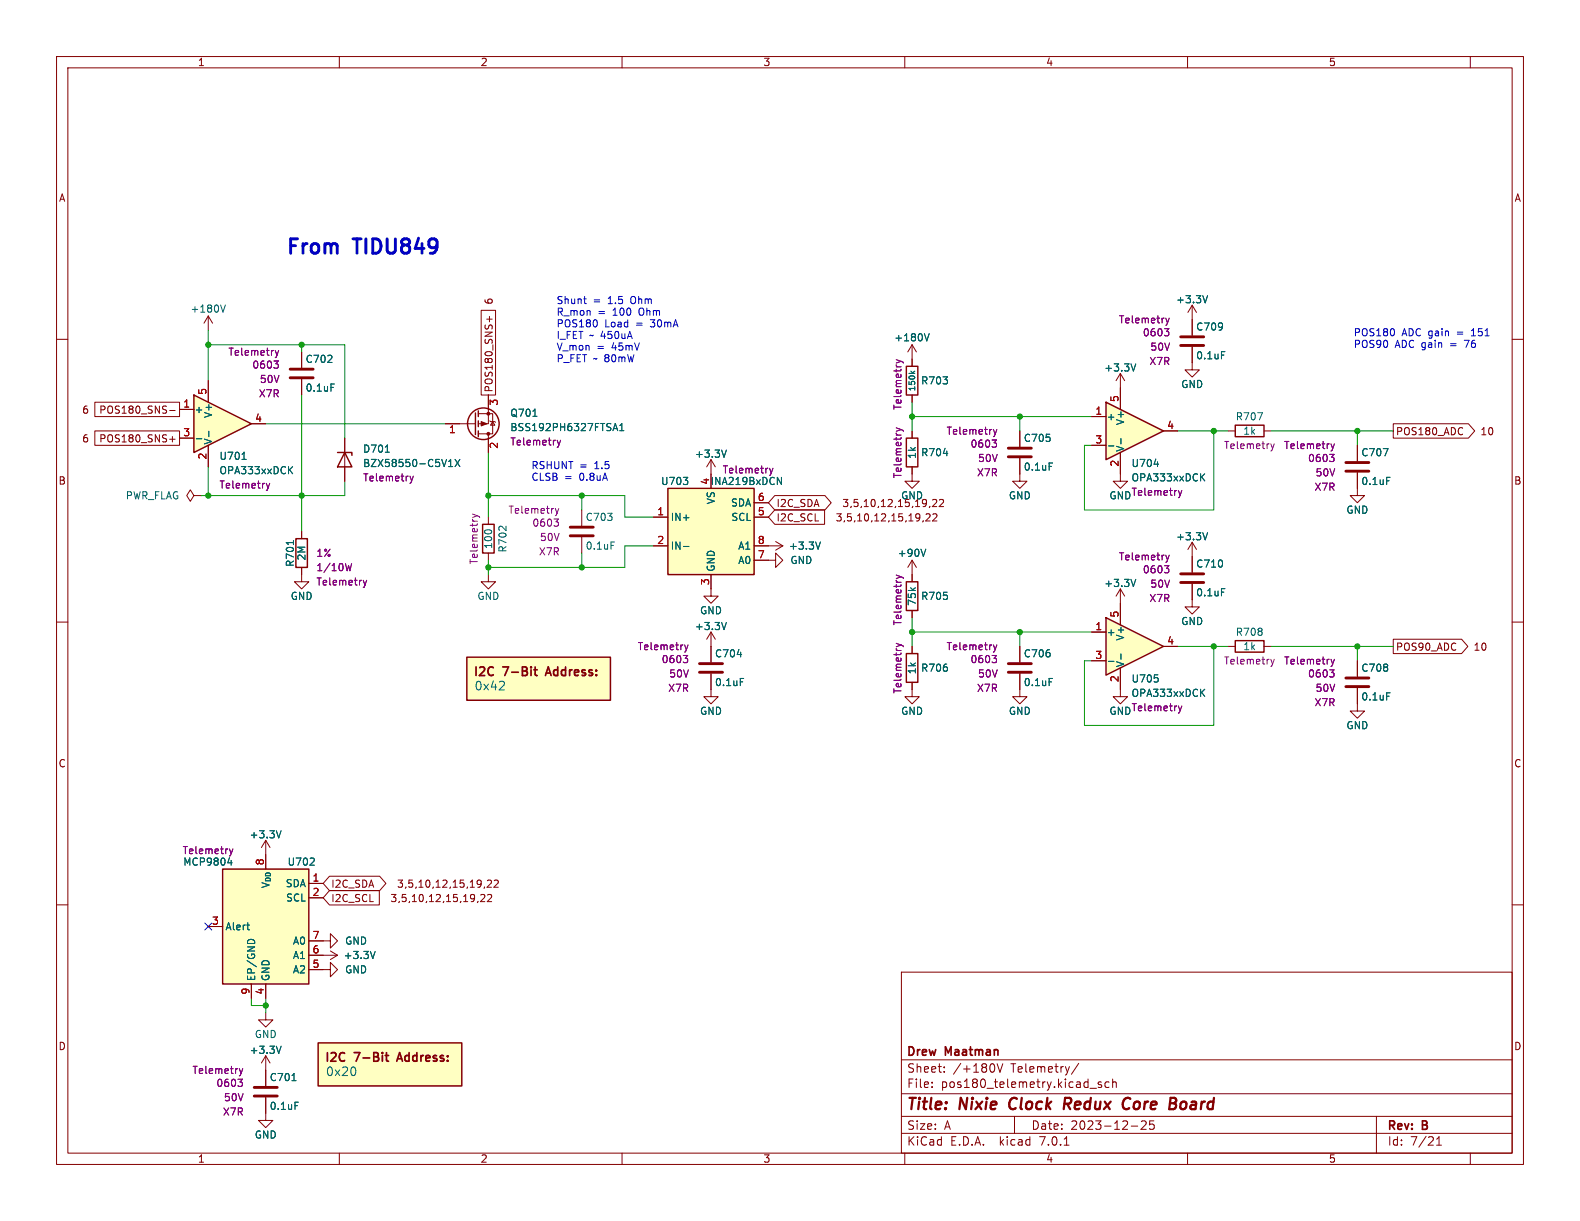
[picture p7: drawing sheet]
<svg xmlns="http://www.w3.org/2000/svg" width="279mm" height="216mm" viewBox="0 0 279 216" stroke-linecap="round" stroke-linejoin="round" font-family="sans-serif">
<g fill="none" stroke="#840000" stroke-width=".18">
<path d="M10 10h259.4v195.9h-259.4zM12 12h255.4v191.9h-255.4zM60 10v2M110 10v2M160 10v2M210 10v2M260 10v2M10 60h2M210.8 56.5v2.8M267.4 60h2M161.3 61v3.8M161.3 69.9v1.2"/>
<path d="M161.3 76.2v1.3M161.3 61l-.8 1.2M161.3 61l.8 1.2M180.3 76.2v2.8M210.8 61.3v4.1h1.3l-1.3 1.3-1.3-1.3h1.3M53.3 94v1.3M115.6 96.5h2.5M115.6 91.4h2.5M125.7 83.8v2.6M133.3 99.1h3.9v1.2l1.2-1.2-1.2-1.3v1.3M133.3 96.5h5.1M133.3 91.4h2.6"/>
<path d="M133.3 88.9h2.6M137.2 95.8l1.2 .7M138.4 96.5l-1.2 .8M161.3 82.6v2.5h-1.3l1.3 1.3 1.3-1.3h-1.3M180.3 81v4.1h-1.2l1.2 1.3 1.3-1.3h-1.3M198.1 83.8v1.3h1.3l-1.3 1.3-1.3-1.3h1.3M10 110h2M53.3 100.3v2.6h1.3l-1.3 1.2-1.2-1.2h1.2M86.4 101.6v1.3h1.2l-1.2 1.2-1.3-1.2h1.3M125.7 101.6v2.5M161.3 114.3v1.3M180.3 119.1v4.1h-1.2l1.2 1.3 1.3-1.3h-1.3"/>
<path d="M180.3 114.3v2.8M267.4 110h2M161.3 120.7v2.5h-1.3l1.3 1.3 1.3-1.3h-1.3M198.1 121.9v1.3h1.3l-1.3 1.3-1.3-1.3h1.3M10 160h2M47 148.6v2.5M47 148.6l.8 1.3M47 148.6l-.8 1.3M54.6 156.2h2.5M54.6 158.8h2.5M267.4 160h2M36.8 163.8h2.6"/>
<path d="M44.4 174v2.5M47 179.1v1.2h-1.3l1.3 1.3 1.3-1.3h-1.3M47 174v2.5M54.6 171.5h3.8v1.2l1.3-1.2-1.3-1.3v1.3M54.6 166.4h3.8v1.2l1.3-1.2-1.3-1.3v1.3M54.6 168.9h5.1M58.4 168.1l1.3 .8M59.7 168.9l-1.3 .8M159.4 171.9h108v32h-108zM47 194.1v4h1.3l-1.3 1.3-1.3-1.3h1.3M47 186.7v5.3M47 186.7l-.8 1.3"/>
<path d="M47 186.7l.8 1.3M159.4 197.4h108M159.4 193.4h108M159.4 187.4h108M164.8 192.2v.1M164.8 191.4v.1M167 189.5v.1M167 188.7v.1M176.3 188.1l.5 1.5 .5-1.5M179.4 197.4v3M190.8 188l-1.3 2M192.8 192.4h1.1"/>
<path d="M194.8 191.4l-.4-.1-.2 .2 .1 .2 .5 .2v.3h-.6M196.1 191.4l-.4-.1-.3 .3v.4l.1 .2h.6M196.8 191.4l.2-.1 .3 .1 .1 .9M196.8 190.8v1.5M200 199.1h1.2M201.8 198.3l.6-.1 .2 .1 .1 .3-.9 1.1h.9M204 198.2h-.7v.7l.2-.1h.5l.1 .3-.1 .5-.2 .1-.5-.1M243.4 197.4v6.5M60 203.9v2M110 203.9v2M159.4 200.4h108M160 203.9v2"/>
<path d="M188.2 202.5h.8M210 203.9v2M254 202.5h.9M254 201.4l.5-.4v1.5M260 203.9v2"/>
</g>
<path d="M178.6 194.6l-.1 .7v.3M188.2 195.2h.8M189.1 194.1h-.7l-.3 2M199 194.2l.3-.1 .5 .1M199.7 195.9l-.6 .2M207.8 195.2a.53 .53 0 0 1 0 .7M207.9 194.2a.44 .44 0 0 1 0 .7" fill="none" stroke="#840000" stroke-width=".4"/>
<g fill="none" stroke="#006464" stroke-width=".18">
<path d="M163.5 59l.4 1.3 .4-1.3M161.1 65.6l.4 .4M161.8 65.6l-.4 .3M216 62.2h.6M51.9 95.6v.7M120.9 96.6h.9M137.5 84.4l.7 1.3v-1.3M145.1 95.8l-.4 1.3M185.5 81.9h.6M185.5 120h.6M89.1 120.6v.5l-.8 .9h.9M40.3 152.6h.8"/>
<path d="M40.9 152.1v.9M49.7 146.9l-.4 1.3M54.8 153h.8M55.5 151.8v.5M43.6 163.6h.5M43.9 166.2l.4-.1 .6 .1M44 164.4h.1M66.3 168.2l-.4 1.3M49.7 185l-.4 1.3M51.6 191.1h.8M52.2 194.9h.6M62.8 189v.9"/>
</g>
<path d="M160.3 64.8h2v5.1h-2zM160.3 77.5h2v5.1h-2zM52.3 95.3h2.1v5h-2.1zM118.1 86.4h15.2v15.2h-15.2zM82.5 116.2h25.4v7.6h-25.4zM160.3 115.6h2v5.1h-2zM39.4 153.7h15.2v20.3h-15.2zM56.3 184.4h25.4v7.6h-25.4z" fill="none" stroke="#840000" stroke-width=".25"/>
<g fill="none" stroke="#840084" stroke-width=".18">
<path d="M205.9 58.1h.8l-.4 .5M206.2 56.3l.3 .8M206.5 58.6l.2 .2v.3l-.2 .3M206.5 57.1l-.3 .4M206.8 56.3l-.3 .8M158.5 63.6l.8 .3M158.5 75.7l.8 .3M159.3 63.9l-.8 .3M159.3 63.9l.5 .3M159.3 76l-.8 .3M159.3 76l.5 .3M175.4 77.8h.8l-.4 .5"/>
<path d="M175.7 75.9l.3 .9M176 78.3l.2 .2v.3l-.2 .3M176 76.8l-.3 .4M176.3 75.9l-.3 .9M62.2 99.6l-.3 1.3-.3-.9-.2 .9M136.1 82.8l.3 .8M136.4 83.6l-.2 .4M136.7 82.8l-.3 .8M64.2 102.6l.3 .9M64.5 103.5l-.3 .4M64.8 102.6l-.3 .9M158.5 113.8l.8 .3"/>
<path d="M159.3 114.1l-.8 .3M159.3 114.1l.5 .3M175.4 115.9h.8l-.4 .5M175.7 114l.3 .9M176 116.4l.2 .2v.3l-.2 .3M176 114.9l-.3 .4M176.3 114l-.3 .9M40.6 150.1l.3 .9M40.9 151l-.2 .3M41.2 150.1l-.3 .9M42.1 190.8h.8l-.5 .5M42.3 189l.3 .8"/>
<path d="M42.6 191.3l.3 .3v.3l-.3 .2M42.6 189.8l-.3 .4M42.9 189l-.3 .8"/>
</g>
<g fill="#ffffc2" stroke="#ffffc2" stroke-width=".18">
<path d="M118.1 86.4h15.2v15.2h-15.2z"/>
<path d="M82.5 116.2h25.4v7.6h-25.4z"/>
<path d="M39.4 153.7h15.2v20.3h-15.2z"/>
<path d="M56.3 184.4h25.4v7.6h-25.4z"/>
</g>
<path d="M208.8 59.6h4.1M178.3 79.2h4.1M208.8 61.1h4.1M178.3 80.8h4.1M178.3 118.9h4.1M178.3 117.3h4.1M45 193.8h4M45 192.3h4" fill="none" stroke="#840000" stroke-width=".51"/>
<path d="M94.4 118.4h.6M94.6 117.9v1.3l.4 .3M97 117.9l-.6 1.6M68.1 186.6h.6M68.3 186.1v1.3l.4 .2M70.7 186.1l-.5 1.5" fill="none" stroke="#840000" stroke-width=".3"/>
<path d="M195.6 71.1l10.1 5.1-10.1 5.1z" fill="#ffffc2"/>
<path d="M195.6 71.1l10.1 5.1-10.1 5.1zM160.3 102.9h2v5.1h-2z" fill="none" stroke="#840000" stroke-width=".25"/>
<path d="M193 73.7h2.6M193 78.7h2.6M198.1 68.6v3.8M205.7 76.2h2.6M125.7 81.3l-.7 1.3M125.7 81.3v2.5M125.7 81.3l.8 1.3M161.3 99.1v3.8M161.3 99.1l-.8 1.2M161.3 99.1l.8 1.2M198.1 80v3.8M161.3 108v1.2" fill="none" stroke="#840000" stroke-width=".18"/>
<path d="M128.5 79.6l-.5 1.3M196 78.8h1M198.2 77.5v1M163.7 97.1l-.4 1.3M204.1 82.1h.8M212.5 84.3l.5 .7M213 83.8l-.7 .7" fill="none" stroke="#006464" stroke-width=".18"/>
<path d="M208.4 86.7l.3 .9M208.7 87.6l-.3 .4M209 86.7l-.3 .9M158.5 101.7l.8 .3M159.3 102l-.8 .3M159.3 102l.5 .3" fill="none" stroke="#840084" stroke-width=".18"/>
<path d="M195.6 109.2l10.1 5.1-10.1 5.1z" fill="#ffffc2"/>
<path d="M59.7 80h2.5v.5M61 80l1.2 2.6h-2.5zM85.3 92.7h2.1v5.1h-2.1zM195.6 109.2l10.1 5.1-10.1 5.1z" fill="none" stroke="#840000" stroke-width=".25"/>
<g fill="none" stroke="#840000" stroke-width=".18">
<path d="M36.8 55.9l-.7 1.3M36.8 55.9v2.5M36.8 55.9l.8 1.3M53.3 62.2v2.8M53.3 67.1v2.8M61 77.5v7.6M34.3 87.6l-.6-1-.7 1 .7 1 .6-1h1.3M35.6 87.6h.1M86.4 91.4v1.3M86.4 97.8v1.3M102.9 90.2v2.8M102.9 95v2.8"/>
<path d="M125.7 119.1v4.1h1.3l-1.3 1.3-1.2-1.3h1.2M125.7 104.1v1.3h1.3l-1.3 1.3-1.2-1.3h1.2M125.7 111.8l-.7 1.2M125.7 111.8v5.3M125.7 111.8l.8 1.2M193 111.8h2.6M193 116.8h2.6M198.1 106.7v3.8M198.1 118.1v3.8M205.7 114.3h2.6"/>
</g>
<g fill="none" stroke="#006464" stroke-width=".18">
<path d="M39 53.9l.4 1.3 .5-1.3M58.5 67.9h.6M68.1 80h.8M79.3 82.5h.8M79.3 81.6l.4-.4v1.3M80.5 81.2l.8 1.3M81.3 81.2l-.8 1.3M108.1 95.8h.6M128.5 110.1l-.5 1.2M130.9 120h.6M196 116.9h1M198.2 115.6v1"/>
<path d="M204.8 119.9v.6M212.5 122.4l.5 .7M213 121.9l-.7 .7"/>
</g>
<g fill="none" stroke="#840084" stroke-width=".18">
<path d="M48.4 63.8h.8l-.4 .5M48.7 62l.3 .8M49 64.3l.2 .3v.3l-.2 .2M49 62.8l-.3 .4M49.3 62l-.3 .8M72.5 84.2l.3 .8M72.8 85l-.3 .5M73.1 84.2l-.3 .8M83.6 90.9l.8 .3M84.4 91.2l-.8 .3M84.4 91.2l.4 .3M98 91.8h.7l-.4 .5"/>
<path d="M98.2 89.9l.3 .9M98.5 92.3l.2 .2v.3l-.2 .2M98.5 90.8l-.3 .4M98.8 89.9l-.3 .9M120.8 115.9h.8l-.4 .5M121.1 114l.3 .9M121.4 116.4l.2 .2v.3l-.2 .3M121.4 114.9l-.3 .4M121.7 114l-.3 .9M208.4 124.8l.3 .9M208.7 125.7l-.3 .4M209 124.8l-.3 .9"/>
</g>
<path d="M51.3 66.8h4.1M51.3 65.3h4.1M100.8 94.7h4.1M100.8 93.2h4.1M123.7 118.9h4.1M123.7 117.3h4.1" fill="none" stroke="#840000" stroke-width=".51"/>
<path d="M34.3 69.9l10.1 5-10.1 5.1z" fill="#ffffc2"/>
<g fill="none" stroke="#840000" stroke-width=".25">
<path d="M34.3 69.9l10.1 5-10.1 5.1zM84.1 73v3.8M84.6 72.6v1.1M84.6 74.4v1M84.6 76.2v1M218.4 75.2h5.1v2h-5.1zM218.4 113.3h5.1v2h-5.1z"/>
<circle cx="85.5" cy="74.9" r="2.79"/>
</g>
<g fill="none" stroke="#840000" stroke-width=".18">
<path d="M85.1 54.9h2.5v15h-2.5zM86.1 56.4h.9M86.6 55.9v1M210.8 54v5.3M210.8 54l-.7 1.2M210.8 54l.8 1.2M16.8 76.2h14.9v2.5h-14.9zM16.8 71.1h14.9v2.6h-14.9zM30 77.7h1M30 72.6h1M30.5 77.2v.9M31.7 72.4h2.6"/>
<path d="M31.7 77.5h2.6M36.8 67.3v3.8M36.8 78.7v3.9M44.4 74.9h2.6M53.3 62.2v2.8M53.3 67.1v2.8M61 77.5v2.5M78.7 74.9h5.4M84.6 73.2h2.5v3.5h-2.5M86.4 69.9v5h-1.8M86.4 76.7v3.3M86.6 74.4l.1 .1h.8l.1 .2"/>
<path d="M87.1 74.5l.4 .7h-.8zM161.3 63.5v1.3M161.3 69.9v1.2M161.3 76.2v1.3M180.3 76.2v2.8M193 73.7h2.6M193 78.7h2.6M198.1 66v6.4M198.1 66l-.7 1.3M198.1 66l.8 1.3M205.7 76.2h2.6M210.8 61.3v2.8"/>
<path d="M217.2 76.2h1.2M223.5 76.2h1.3M240 78.7v2.8M246.4 74.9h13.3l1.1 1.3-1.1 1.3h-13.3zM53.3 94v1.3M61 82.6v2.5M115.6 91.4h2.5M115.6 96.5h2.5M125.7 83.8v2.6M133.3 91.4h2.6M133.3 96.5h2.6M133.3 88.9h2.6"/>
<path d="M133.3 99.1h2.6M137 87.6h8.9l1.1 1.3-1.1 1.3h-8.9l-1.1-1.3zM137 90.2h8.8v2.5h-8.8l-1.1-1.3zM161.3 82.6v1.2M163.3 92.1l-.2 .2M163.7 91l.5-.2 .3 .4-.8 .9h.8M164.4 89.5l-.1 .3M164.9 88.4l.5-.1 .2 .4-.7 .9h.7M165 91l.4-.2 .3 .4-.8 .9h.8M166.1 88.4l.5-.1 .3 .4-.8 .9h.8M180.3 81v2.8M198.1 80v3.8"/>
<path d="M210.8 95.9l-.7 1.3M210.8 95.9v5.3M210.8 95.9l.8 1.3M240 83.6v4h-1.2l1.2 1.3 1.3-1.3h-1.3M53.3 100.3v1.3M125.7 101.6v2.5M125.7 114.3v2.8M125.7 119.1v2.8M161.3 101.6v1.3M161.3 108v1.2M161.3 114.3v1.3M180.3 114.3v2.8"/>
<path d="M180.3 119.1v2.8M193 111.8h2.6M193 116.8h2.6M198.1 104.1l-.7 1.3M198.1 104.1v6.4M198.1 118.1v3.8M198.1 104.1l.8 1.3M205.7 114.3h2.6M210.8 103.3v4h1.3l-1.3 1.3-1.3-1.3h1.3M217.2 114.3h1.2M223.5 114.3h1.3M240 116.8v2.8"/>
<path d="M246.4 113h12.1l1.1 1.3-1.1 1.3h-12.1zM161.3 120.7v1.2M240 121.7v4h-1.2l1.2 1.3 1.3-1.3h-1.3M54.6 156.2h2.5M54.6 158.8h2.5M58.3 154.9h8.8l1.1 1.3-1.1 1.3h-8.8l-1.2-1.3zM58.3 157.5h8.8v2.5h-8.8l-1.2-1.2zM84.5 159.4l-.1 .2M85 158.3l.5-.1 .2 .3-.8 .9h.8M85.7 156.8l-.1 .3M86.2 155.7l.5-.1 .2 .4-.8 .9h.8M86.2 158.3l.5-.1 .2 .3-.7 .9h.7"/>
<path d="M87.4 155.7l.5-.1 .2 .4-.8 .9h.8M36.8 163.8h2.6M44.4 174v2.5M47 174v2.5M54.6 171.5h2.5M54.6 168.9h2.5M54.6 166.4h2.5M47 189.2v2.8M47 194.1v2.8"/>
</g>
<g fill="none" stroke="#006464" stroke-width=".18">
<path d="M163.5 59l.4 1.3 .4-1.3M213.5 52.3l-.4 1.2M34.7 77.6h1M36.9 76.3v.9M58.5 67.9h.6M68.1 80h.8M94.2 73.6h.8M108.5 75.8h.6M108.8 74.9l.4 1.3M109.6 76.2h.7M109.6 75.2l.4-.3v1.3M128.5 79.6l-.5 1.3"/>
<path d="M161.1 65.6l.4 .4M161.8 65.6l-.4 .3M196 78.8h1M198.2 77.5v1M200.8 64.3l-.4 1.3M216 62.2h.6M42.8 81.2h.7M51.2 83l.5 .8M51.7 82.5l-.7 .7M51.9 95.6v.7M79.3 82.5h.8M79.3 81.6l.4-.4v1.3"/>
<path d="M80.5 81.2l.8 1.3M81.3 81.2l-.8 1.3M120.9 96.6h.9M137.5 84.4l.7 1.3v-1.3M145.1 95.8l-.4 1.3M163.7 97.1l-.4 1.3M185.5 81.9h.6M204.1 82.1h.8M212.5 84.3l.5 .7M213 83.8l-.7 .7M213.5 94.2l-.4 1.3M245.2 84.4h.6"/>
<path d="M128.5 110.1l-.5 1.2M130.9 120h.6M185.5 120h.6M196 116.9h1M198.2 115.6v1M200.8 102.4l-.4 1.3M204.8 119.9v.6M216 104.1h.6M212.5 122.4l.5 .7M213 121.9l-.7 .7M245.2 122.5h.6M40.3 152.6h.8"/>
<path d="M40.9 152.1v.9M49.7 146.9l-.4 1.3M54.8 153h.8M55.5 151.8v.5M43.6 163.6h.5M43.9 166.2l.4-.1 .6 .1M44 164.4h.1M66.3 168.2l-.4 1.3M49.7 185l-.4 1.3M51.6 191.1h.8M52.2 194.9h.6"/>
</g>
<g fill="none" stroke="#840084" stroke-width=".18">
<path d="M205.9 58.1h.8l-.4 .5M206.2 56.3l.3 .8M206.5 58.6l.2 .2v.3l-.2 .3M206.5 57.1l-.3 .4M206.8 56.3l-.3 .8M48.4 63.8h.8l-.4 .5M48.7 62l.3 .8M49 64.3l.2 .3v.3l-.2 .2M49 62.8l-.3 .4M49.3 62l-.3 .8M98.5 77.8l.3 .9M98.8 78.7l-.3 .4"/>
<path d="M99.1 77.8l-.3 .9M158.5 63.6l.8 .3M158.5 75.7l.8 .3M159.3 63.9l-.8 .3M159.3 63.9l.5 .3M159.3 76l-.8 .3M159.3 76l.5 .3M175.4 77.8h.8l-.4 .5M175.7 75.9l.3 .9M176 78.3l.2 .2v.3l-.2 .3M176 76.8l-.3 .4M176.3 75.9l-.3 .9"/>
<path d="M224.7 78.5l.3 .8M225 79.3l-.3 .5M225.3 78.5l-.3 .8M235.4 78.5l.3 .8M235.7 79.3l-.3 .5M236 78.5l-.3 .8M47.1 85.5l.3 .8M47.4 86.3l-.3 .4M47.7 85.5l-.3 .8M62.2 99.6l-.3 1.3-.3-.9-.2 .9M72.5 84.2l.3 .8M72.8 85l-.3 .5"/>
<path d="M73.1 84.2l-.3 .8M136.1 82.8l.3 .8M136.4 83.6l-.2 .4M136.7 82.8l-.3 .8M206.2 98.2l.3 .8M206.5 99l-.3 .4M206.8 98.2l-.3 .8M208.4 86.7l.3 .9M208.7 87.6l-.3 .4M209 86.7l-.3 .9M235.1 80.3h.8l-.4 .5M235.7 80.8l.2 .3v.3l-.2 .2"/>
<path d="M64.2 102.6l.3 .9M64.5 103.5l-.3 .4M64.8 102.6l-.3 .9M120.8 115.9h.8l-.4 .5M121.1 114l.3 .9M121.4 116.4l.2 .2v.3l-.2 .3M121.4 114.9l-.3 .4M121.7 114l-.3 .9M158.5 101.7l.8 .3M158.5 113.8l.8 .3M159.3 102l-.8 .3M159.3 102l.5 .3"/>
<path d="M159.3 114.1l-.8 .3M159.3 114.1l.5 .3M175.4 115.9h.8l-.4 .5M175.7 114l.3 .9M176 116.4l.2 .2v.3l-.2 .3M176 114.9l-.3 .4M176.3 114l-.3 .9M205.9 100h.8l-.4 .5M206.5 100.5l.2 .3v.3l-.2 .2M224.7 116.6l.3 .8M225 117.4l-.3 .5M225.3 116.6l-.3 .8"/>
<path d="M235.1 118.4h.8l-.4 .5M235.4 116.6l.3 .8M235.7 118.9l.2 .3v.3l-.2 .2M235.7 117.4l-.3 .5M236 116.6l-.3 .8M208.4 124.8l.3 .9M208.7 125.7l-.3 .4M209 124.8l-.3 .9M40.6 150.1l.3 .9M40.9 151l-.2 .3M41.2 150.1l-.3 .9M42.1 190.8h.8l-.5 .5"/>
<path d="M42.3 189l.3 .8M42.6 191.3l.3 .3v.3l-.3 .2M42.6 189.8l-.3 .4M42.9 189l-.3 .8"/>
</g>
<g fill="#840000" stroke="#840000" stroke-width=".18">
<path d="M85.1 74.5l1 .4-1 .4z"/>
<circle cx="86.4" cy="73.2" r=".25"/>
<circle cx="86.4" cy="76.7" r=".25"/>
</g>
<path d="M238 83.3h4.1M238 81.8h4.1M208.8 103h4.1M208.8 101.5h4.1M238 119.9h4.1M238 121.4h4.1" fill="none" stroke="#840000" stroke-width=".51"/>
<path d="M103.2 52.8h.5M103.6 53.7h.1" fill="none" stroke="#0000c2" stroke-width=".18"/>
<g fill="none" stroke="#009600" stroke-width=".18">
<path d="M36.8 58.4v8.9M36.8 61h24.2v16.5M47 74.9h31.7M53.3 61v1.2M53.3 69.9v24.1M161.3 71.1v5.1M161.3 73.7h31.7M180.3 73.7v2.5M208.3 76.2h8.9M214.6 76.2v14h-22.8v-11.5h1.2M224.8 76.2h21.6M240 76.2v2.5"/>
<path d="M36.8 82.6v5M61 85.1v2.5h-25.4M86.4 87.6h24.1v3.8h5.1M86.4 80v11.4M86.4 99.1v2.5M102.9 87.6v2.6M102.9 97.8v2.5M115.6 96.5h-5.1v3.8h-24.1M161.3 109.2v5.1M161.3 111.8h31.7M180.3 111.8v2.5M208.3 114.3h8.9"/>
<path d="M214.6 114.3v14h-22.8v-11.5h1.2M224.8 114.3h21.6M240 114.3v2.5M44.4 176.5v1.3h2.6M47 176.5v2.6"/>
</g>
<path d="M36.2 163.2l1.2 1.2M37.4 163.2l-1.2 1.2" fill="none" stroke="#000084" stroke-width=".18"/>
<g fill="#009600" stroke="#009600" stroke-width=".18">
<circle cx="36.8" cy="87.6" r=".46"/>
<circle cx="86.4" cy="100.3" r=".46"/>
<circle cx="53.3" cy="87.6" r=".46"/>
<circle cx="102.9" cy="100.3" r=".46"/>
<circle cx="47" cy="177.8" r=".46"/>
<circle cx="161.3" cy="111.8" r=".46"/>
<circle cx="180.3" cy="73.7" r=".46"/>
<circle cx="161.3" cy="73.7" r=".46"/>
<circle cx="180.3" cy="111.8" r=".46"/>
<circle cx="53.3" cy="61" r=".46"/>
<circle cx="36.8" cy="61" r=".46"/>
<circle cx="102.9" cy="87.6" r=".46"/>
<circle cx="86.4" cy="87.6" r=".46"/>
<circle cx="214.6" cy="114.3" r=".46"/>
<circle cx="240" cy="114.3" r=".46"/>
<circle cx="240" cy="76.2" r=".46"/>
<circle cx="214.6" cy="76.2" r=".46"/>
</g>
<g font-size="3.5" fill="#0000c2">
<text x="50.8" y="45.1">From</text>
<text x="62.9" y="45.1">TIDU849</text>
</g>
<g font-size="2.8" fill="#840000">
<text x="160.4" y="196.7">Title:</text>
<text x="169.8" y="196.7">Nixie</text>
<text x="179.2" y="196.7">Clock</text>
<text x="189.4" y="196.7">Redux</text>
<text x="200.5" y="196.7">Core</text>
<text x="209.3" y="196.7">Board</text>
</g>
<g font-size="2.1" fill="#006464">
<text x="83.8" y="119.9">I2C</text>
<text x="89.1" y="119.9">7-Bit</text>
<text x="83.9" y="122.2">0x42</text>
<text x="57.5" y="188.1">I2C</text>
<text x="57.6" y="190.4">0x20</text>
</g>
<g font-size="2.1" fill="#840000">
<text x="97.2" y="119.9">Address:</text>
<text x="62.9" y="188.1">7-Bit</text>
<text x="70.9" y="188.1">Address:</text>
<text x="160.4" y="189.8">Sheet:</text>
<text x="160.4" y="187">Drew</text>
<text x="167.3" y="187">Maatman</text>
<text x="168.6" y="189.8">/+180V</text>
<text x="178.8" y="189.8">Telemetry/</text>
<text x="160.4" y="192.5">File:</text>
<text x="166.4" y="192.5">pos180_telemetry.kicad_sch</text>
<text x="160.4" y="202.7">KiCad</text>
<text x="160.4" y="199.9">Size:</text>
<text x="167" y="199.9">A</text>
<text x="168.1" y="202.7">E.D.A.</text>
<text x="176.8" y="202.7">kicad</text>
<text x="182.4" y="199.9">Date:</text>
<text x="183.9" y="202.7">7.0.1</text>
<text x="189.3" y="199.9">2023-12-25</text>
<text x="245.4" y="200.1">Rev:</text>
<text x="245.4" y="202.7">Id:</text>
<text x="249.4" y="202.7">7/21</text>
<text x="251.6" y="200.1">B</text>
</g>
<g font-size="1.8" fill="#840000">
<text x="35" y="11.8">1</text>
<text x="85" y="11.8">2</text>
<text x="135" y="11.8">3</text>
<text x="185" y="11.8">4</text>
<text x="235" y="11.8">5</text>
<text x="10.4" y="35.8">A</text>
<text x="267.8" y="35.8">A</text>
<text x="87.3" y="53.9" transform="rotate(-90 87.3 53.9)">6</text>
<text x="87.3" y="69.4" transform="rotate(-90 87.3 69.4)">POS180_SNS+</text>
<text x="14.4" y="73.3">6</text>
<text x="17.4" y="73.3">POS180_SNS-</text>
<text x="246.9" y="77.1">POS180_ADC</text>
<text x="261.8" y="77.1">10</text>
<text x="14.4" y="78.4">6</text>
<text x="17.4" y="78.4">POS180_SNS+</text>
<text x="10.3" y="85.8">B</text>
<text x="137.3" y="89.8">I2C_SDA</text>
<text x="149" y="89.8">3,5,10,12,15,19,22</text>
<text x="267.7" y="85.8">B</text>
<text x="137.3" y="92.4">I2C_SCL</text>
<text x="147.8" y="92.4">3,5,10,12,15,19,22</text>
<text x="246.9" y="115.2">POS90_ADC</text>
<text x="260.6" y="115.2">10</text>
<text x="10.3" y="135.8">C</text>
<text x="267.7" y="135.8">C</text>
<text x="58.6" y="157.1">I2C_SDA</text>
<text x="58.6" y="159.7">I2C_SCL</text>
<text x="69" y="159.7">3,5,10,12,15,19,22</text>
<text x="70.2" y="157.1">3,5,10,12,15,19,22</text>
<text x="10.3" y="185.8">D</text>
<text x="267.7" y="185.8">D</text>
<text x="35" y="205.7">1</text>
<text x="85" y="205.7">2</text>
<text x="135" y="205.7">3</text>
<text x="185" y="205.7">4</text>
<text x="235" y="205.7">5</text>
</g>
<g font-size="1.8" fill="#0000c2">
<text x="98.4" y="53.8">Shunt</text>
<text x="104.9" y="53.8">=</text>
<text x="107.6" y="53.8">1.5</text>
<text x="111.7" y="53.8">Ohm</text>
<text x="98.4" y="55.9">R_mon</text>
<text x="98.4" y="58">POS180</text>
<text x="105.7" y="55.9">=</text>
<text x="107" y="58">Load</text>
<text x="108.4" y="55.9">100</text>
<text x="112.5" y="58">=</text>
<text x="113.1" y="55.9">Ohm</text>
<text x="115.2" y="58">30mA</text>
<text x="239.4" y="59.5">POS180</text>
<text x="247.9" y="59.5">ADC gain</text>
<text x="257.8" y="59.5">=</text>
<text x="260.5" y="59.5">151</text>
<text x="98.4" y="60">I_FET ~ 450uA</text>
<text x="98.4" y="62.1">V_mon</text>
<text x="98.4" y="64.1">P_FET ~ 80mW</text>
<text x="105.6" y="62.1">=</text>
<text x="108.2" y="62.1">45mV</text>
<text x="239.4" y="61.6">POS90</text>
<text x="246.7" y="61.6">ADC gain</text>
<text x="256.6" y="61.6">=</text>
<text x="259.3" y="61.6">76</text>
<text x="94" y="83">RSHUNT =</text>
<text x="105.2" y="83">1.5</text>
<text x="94" y="85.1">CLSB</text>
<text x="99.9" y="85.1">=</text>
<text x="102.5" y="85.1">0.8uA</text>
</g>
<g font-size="1.8" fill="#006464">
<text x="207.9" y="53.8">+3.3V</text>
<text x="33.6" y="55.4">+180V</text>
<text x="211.5" y="58.6">C709</text>
<text x="54" y="64.3">C702</text>
<text x="158.1" y="60.5">+180V</text>
<text x="195.2" y="65.8">+3.3V</text>
<text x="211.5" y="63.7">0.1uF</text>
<text x="54" y="69.4">0.1uF</text>
<text x="162.8" y="68.1">R703</text>
<text x="208.8" y="68.8">GND</text>
<text x="34.4" y="73.2">+</text>
<text x="37.7" y="74" transform="rotate(-90 37.7 74)">V+</text>
<text x="90.2" y="73.9">Q701</text>
<text x="90.2" y="76.4">BSS192PH6327FTSA1</text>
<text x="195.7" y="74.5">+</text>
<text x="198.9" y="75.3" transform="rotate(-90 198.9 75.3)">V+</text>
<text x="218.5" y="74.5">R707</text>
<text x="219.8" y="77">1k</text>
<text x="37.7" y="78.6" transform="rotate(-90 37.7 78.6)">V-</text>
<text x="38.7" y="81.5">U701</text>
<text x="64.1" y="80.2">D701</text>
<text x="64.1" y="82.7">BZX58550-C5V1X</text>
<text x="122.8" y="81.1">+3.3V</text>
<text x="162.1" y="81.2" transform="rotate(-90 162.1 81.2)">1k</text>
<text x="162.8" y="80.8">R704</text>
<text x="181" y="78.3">C705</text>
<text x="181" y="83.4">0.1uF</text>
<text x="198.9" y="79.9" transform="rotate(-90 198.9 79.9)">V-</text>
<text x="200" y="82.7">U704</text>
<text x="240.7" y="80.8">C707</text>
<text x="22.2" y="88.5">PWR_FLAG</text>
<text x="38.7" y="84">OPA333xxDCK</text>
<text x="116.8" y="85.9">U703</text>
<text x="126.6" y="89.3" transform="rotate(-90 126.6 89.3)">VS</text>
<text x="129.1" y="89.7">SDA</text>
<text x="159.3" y="88.5">GND</text>
<text x="178.3" y="88.5">GND</text>
<text x="196.1" y="88.5">GND</text>
<text x="200" y="85.3">OPA333xxDCK</text>
<text x="240.7" y="85.9">0.1uF</text>
<text x="103.5" y="92.3">C703</text>
<text x="118.6" y="92.3">IN+</text>
<text x="129.2" y="92.3">SCL</text>
<text x="207.9" y="95.7">+3.3V</text>
<text x="238" y="91">GND</text>
<text x="52.1" y="100.3" transform="rotate(-90 52.1 100.3)">R701</text>
<text x="54.2" y="99.2" transform="rotate(-90 54.2 99.2)">2M</text>
<text x="87.2" y="97.1" transform="rotate(-90 87.2 97.1)">100</text>
<text x="89.7" y="97.8" transform="rotate(-90 89.7 97.8)">R702</text>
<text x="103.5" y="97.3">0.1uF</text>
<text x="118.6" y="97.3">IN-</text>
<text x="126.6" y="101.1" transform="rotate(-90 126.6 101.1)">GND</text>
<text x="130.4" y="99.9">A0</text>
<text x="130.4" y="97.3">A1</text>
<text x="139.5" y="97.3">+3.3V</text>
<text x="139.7" y="99.9">GND</text>
<text x="158.7" y="98.6">+90V</text>
<text x="211.5" y="100.5">C710</text>
<text x="51.3" y="106.2">GND</text>
<text x="84.4" y="106.2">GND</text>
<text x="162.1" y="107.2" transform="rotate(-90 162.1 107.2)">75k</text>
<text x="162.8" y="106.2">R705</text>
<text x="195.2" y="103.9">+3.3V</text>
<text x="211.5" y="105.6">0.1uF</text>
<text x="122.8" y="111.6">+3.3V</text>
<text x="123.7" y="108.8">GND</text>
<text x="195.7" y="112.6">+</text>
<text x="198.9" y="113.4" transform="rotate(-90 198.9 113.4)">V+</text>
<text x="208.8" y="110.7">GND</text>
<text x="218.5" y="112.6">R708</text>
<text x="126.4" y="116.4">C704</text>
<text x="162.1" y="119.3" transform="rotate(-90 162.1 119.3)">1k</text>
<text x="162.8" y="118.9">R706</text>
<text x="181" y="116.4">C706</text>
<text x="198.9" y="118" transform="rotate(-90 198.9 118)">V-</text>
<text x="219.8" y="115.1">1k</text>
<text x="240.7" y="118.9">C708</text>
<text x="126.4" y="121.5">0.1uF</text>
<text x="181" y="121.5">0.1uF</text>
<text x="200" y="120.8">U705</text>
<text x="200" y="123.4">OPA333xxDCK</text>
<text x="240.7" y="124">0.1uF</text>
<text x="123.7" y="126.6">GND</text>
<text x="159.3" y="126.6">GND</text>
<text x="178.3" y="126.6">GND</text>
<text x="196.1" y="126.6">GND</text>
<text x="238" y="129.1">GND</text>
<text x="44.1" y="148.4">+3.3V</text>
<text x="50.8" y="153.2">U702</text>
<text x="47.8" y="157.2" transform="rotate(-90 47.8 157.2)">V_{DD}</text>
<text x="50.4" y="157">SDA</text>
<text x="50.5" y="159.6">SCL</text>
<text x="39.9" y="164.7">Alert</text>
<text x="51.7" y="167.2">A0</text>
<text x="61" y="167.2">GND</text>
<text x="45.3" y="173.5" transform="rotate(-90 45.3 173.5)">EP/GND</text>
<text x="47.8" y="173.5" transform="rotate(-90 47.8 173.5)">GND</text>
<text x="51.7" y="172.3">A2</text>
<text x="51.7" y="169.7">A1</text>
<text x="60.7" y="169.7">+3.3V</text>
<text x="61" y="172.3">GND</text>
<text x="45" y="183.7">GND</text>
<text x="44.1" y="186.5">+3.3V</text>
<text x="47.6" y="191.3">C701</text>
<text x="47.6" y="196.4">0.1uF</text>
<text x="45" y="201.5">GND</text>
</g>
<g font-size="1.8" fill="#840084">
<text x="197.8" y="57.3">Telemetry</text>
<text x="202" y="59.6">0603</text>
<text x="40.3" y="63.1">Telemetry</text>
<text x="44.6" y="65.3">0603</text>
<text x="203.2" y="64.7">X7R</text>
<text x="203.4" y="62.2">50V</text>
<text x="45.7" y="70.4">X7R</text>
<text x="45.9" y="67.9">50V</text>
<text x="159.6" y="72.5" transform="rotate(-90 159.6 72.5)">Telemetry</text>
<text x="167.3" y="77">Telemetry</text>
<text x="90.2" y="78.9">Telemetry</text>
<text x="127.7" y="83.9">Telemetry</text>
<text x="171.6" y="79.3">0603</text>
<text x="172.9" y="81.9">50V</text>
<text x="216.4" y="79.6">Telemetry</text>
<text x="227" y="79.6">Telemetry</text>
<text x="231.2" y="81.9">0603</text>
<text x="38.7" y="86.6">Telemetry</text>
<text x="64.1" y="85.3">Telemetry</text>
<text x="125.6" y="85.9">INA219BxDCN</text>
<text x="159.6" y="84.6" transform="rotate(-90 159.6 84.6)">Telemetry</text>
<text x="172.7" y="84.4">X7R</text>
<text x="200" y="87.8">Telemetry</text>
<text x="232.4" y="86.9">X7R</text>
<text x="232.6" y="84.4">50V</text>
<text x="89.9" y="91">Telemetry</text>
<text x="94.1" y="93.3">0603</text>
<text x="95.4" y="95.8">50V</text>
<text x="55.9" y="101.2">1/10W</text>
<text x="55.9" y="98.6">1%</text>
<text x="84.6" y="99.8" transform="rotate(-90 84.6 99.8)">Telemetry</text>
<text x="95.2" y="98.4">X7R</text>
<text x="197.8" y="99.3">Telemetry</text>
<text x="202" y="101.5">0603</text>
<text x="55.9" y="103.7">Telemetry</text>
<text x="203.2" y="106.6">X7R</text>
<text x="203.4" y="104.1">50V</text>
<text x="159.6" y="110.6" transform="rotate(-90 159.6 110.6)">Telemetry</text>
<text x="112.7" y="115.1">Telemetry</text>
<text x="116.9" y="117.4">0603</text>
<text x="118.3" y="120">50V</text>
<text x="167.3" y="115.1">Telemetry</text>
<text x="171.6" y="117.4">0603</text>
<text x="172.9" y="120">50V</text>
<text x="216.4" y="117.7">Telemetry</text>
<text x="227" y="117.7">Telemetry</text>
<text x="231.2" y="120">0603</text>
<text x="118.1" y="122.5">X7R</text>
<text x="159.6" y="122.7" transform="rotate(-90 159.6 122.7)">Telemetry</text>
<text x="172.7" y="122.5">X7R</text>
<text x="200" y="125.9">Telemetry</text>
<text x="232.4" y="125">X7R</text>
<text x="232.6" y="122.5">50V</text>
<text x="32.2" y="151.2">Telemetry</text>
<text x="32.4" y="153.2">MCP9804</text>
<text x="34" y="190.1">Telemetry</text>
<text x="38.2" y="192.3">0603</text>
<text x="39.4" y="197.4">X7R</text>
<text x="39.5" y="194.9">50V</text>
</g>
<g font-size="1.8" fill="#a90000">
<text x="36.6" y="69.9" transform="rotate(-90 36.6 69.9)">5</text>
<text x="88.3" y="71.8" transform="rotate(-90 88.3 71.8)">3</text>
<text x="197.9" y="71.2" transform="rotate(-90 197.9 71.2)">5</text>
<text x="32.4" y="72.1">1</text>
<text x="32.4" y="77.2">3</text>
<text x="45.1" y="74.7">4</text>
<text x="79.3" y="76.8">1</text>
<text x="193.6" y="73.4">1</text>
<text x="206.3" y="75.9">4</text>
<text x="36.6" y="81.3" transform="rotate(-90 36.6 81.3)">2</text>
<text x="88.3" y="79.4" transform="rotate(-90 88.3 79.4)">2</text>
<text x="193.6" y="78.5">3</text>
<text x="197.9" y="82.6" transform="rotate(-90 197.9 82.6)">2</text>
<text x="125.5" y="85.8" transform="rotate(-90 125.5 85.8)">4</text>
<text x="134" y="88.6">6</text>
<text x="116.2" y="91.2">1</text>
<text x="134" y="91.2">5</text>
<text x="116.2" y="96.3">2</text>
<text x="134" y="98.8">7</text>
<text x="134" y="96.3">8</text>
<text x="125.5" y="103.5" transform="rotate(-90 125.5 103.5)">3</text>
<text x="193.6" y="111.5">1</text>
<text x="197.9" y="109.3" transform="rotate(-90 197.9 109.3)">5</text>
<text x="193.6" y="116.6">3</text>
<text x="206.3" y="114">4</text>
<text x="197.9" y="120.7" transform="rotate(-90 197.9 120.7)">2</text>
<text x="46.7" y="153.1" transform="rotate(-90 46.7 153.1)">8</text>
<text x="55.2" y="156">1</text>
<text x="55.2" y="158.5">2</text>
<text x="37.4" y="163.6">3</text>
<text x="55.2" y="166.1">7</text>
<text x="55.2" y="171.2">5</text>
<text x="55.2" y="168.7">6</text>
<text x="44.2" y="175.9" transform="rotate(-90 44.2 175.9)">9</text>
<text x="46.7" y="175.9" transform="rotate(-90 46.7 175.9)">4</text>
</g>
<text font-size="1.4" fill="#006464" x="162" y="69.3" transform="rotate(-90 162 69.3)">150k</text>
</svg>
